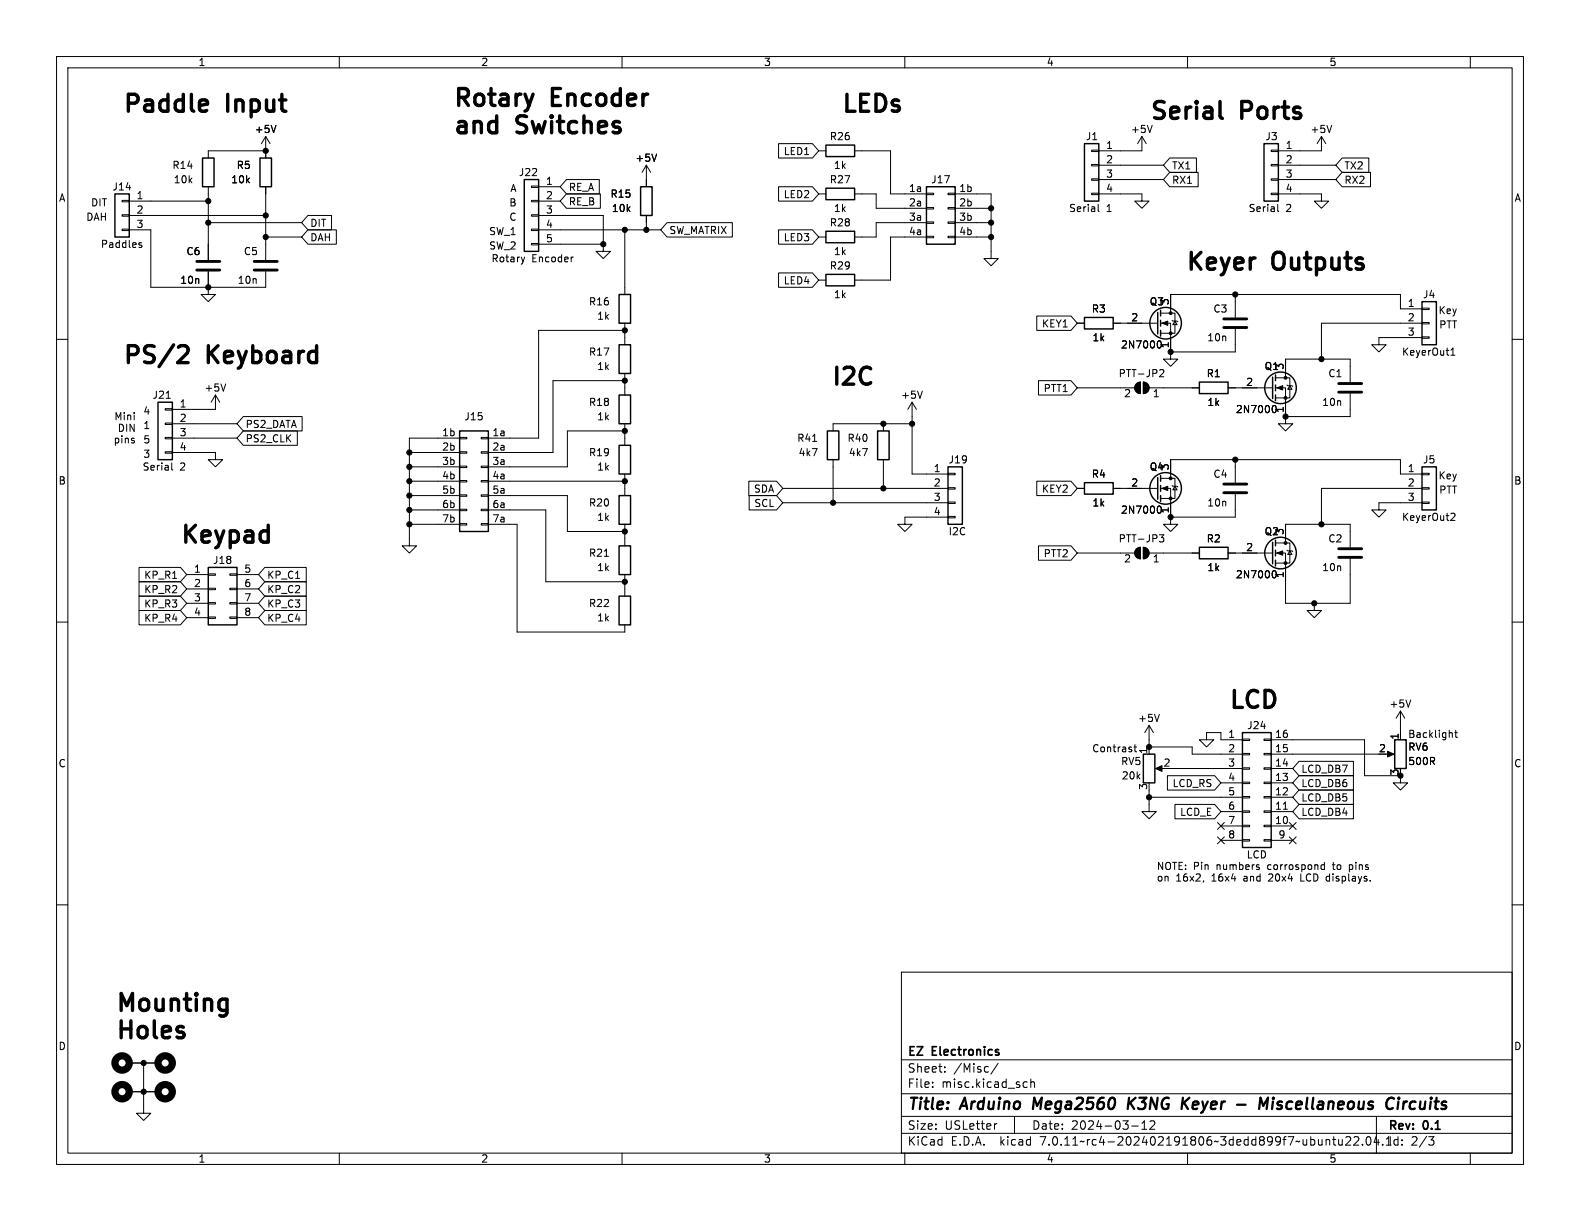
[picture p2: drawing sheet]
<svg xmlns="http://www.w3.org/2000/svg" width="279mm" height="216mm" viewBox="0 0 279 216" stroke-linecap="round" stroke-linejoin="round" font-family="sans-serif">
<g fill="none" stroke="#000" stroke-width=".18">
<path d="M10 10h259.4v195.9h-259.4zM12 12h255.4v191.9h-255.4zM60 10v2M110 10v2M160 10v2M210 10v2M260 10v2M21.6 38h1.3v.2h-1.3zM21.6 35.4h1.3v.3h-1.3zM22.9 35.6h13.9M22.9 38.1h24.1M36.8 33v13"/>
<path d="M36.8 39.4h16.5M47 26.7h-10.2v1.2M47 24.1v3.8M47 33v13M47 24.1l.8 1.3M47 24.1l-.8 1.3M48.8 22.2l-.4 1.2M54.5 38.1h4.1v2.5h-4.1l-1.2-1.2zM94 38h1.2v.2h-1.2zM94 35.4h1.2v.3h-1.2zM94 32.9h1.2v.2h-1.2zM95.2 33h3.9"/>
<path d="M95.2 35.6h3.9M95.2 38.1h11.5v5.1M100.2 34.3h6v2.5h-6l-1.1-1.2zM100.2 31.7h5.8v2.6h-5.8l-1.1-1.3zM114.3 29.2v3.8M114.3 38.1v2.5M114.3 29.2l.8 1.3M114.3 29.2l-.8 1.3M116.1 27.2l-.4 1.3M118 39.4h11.5v2.5h-11.5l-1.2-1.3zM137.7 33h6l1.1 1.3-1.1 1.3h-6zM137.7 25.4h6l1.1 1.3-1.1 1.2h-6z"/>
<path d="M144.8 26.7h1.2M144.8 34.3h1.2M151.1 26.7h6.4v7.6h6.3M151.1 34.3h3.8v2.5h8.9M163.8 39.2h1.3v.3h-1.3zM163.8 36.7h1.3v.3h-1.3zM163.8 34.2h1.3v.2h-1.3zM163.8 39.4h-8.9v2.5h-3.8M167.6 39.2h1.3v.3h-1.3zM167.6 36.7h1.3v.3h-1.3zM167.6 34.2h1.3v.2h-1.3zM168.9 34.3h6.4v11.4h1.2l-1.2 1.3-1.3-1.3h1.3"/>
<path d="M168.9 36.8h6.4M168.9 39.4h6.4M193 34.2h1.3v.2h-1.3zM193 31.6h1.3v.3h-1.3zM193 29.1h1.3v.2h-1.3zM193 26.5h1.3v.3h-1.3zM194.2 36.1v1.1l.2 .2M194.3 34.3h7.6v1.3h1.3l-1.3 1.2-1.2-1.2h1.2M194.3 29.2h11.4M194.3 31.8h11.4M201.9 24.1v2.6h-7.6M201.9 24.1l-.7 1.3"/>
<path d="M201.9 24.1l.8 1.3M203.7 22.2l-.4 1.2M206.9 30.5h5v2.5h-5l-1.2-1.2zM206.9 27.9h4.7v2.6h-4.7l-1.2-1.3zM224.8 34.2h1.3v.2h-1.3zM224.8 31.6h1.3v.3h-1.3zM224.8 29.1h1.3v.2h-1.3zM224.8 26.5h1.3v.3h-1.3zM225.9 36.1v1.1l.2 .2M226.1 34.3h7.6v1.3h1.2l-1.2 1.2-1.3-1.2h1.3M226.1 29.2h10.1M226.1 31.8h10.1"/>
<path d="M233.7 24.1v2.6h-7.6M233.7 24.1l-.8 1.3M233.7 24.1l.7 1.3M235.5 22.2l-.4 1.2M237.3 27.9h4.8v2.6h-4.8l-1.1-1.3zM237.3 30.5h5.1v2.5h-5.1l-1.1-1.2zM10 60h2M21.6 40.5h1.3v.3h-1.3zM22.9 40.6h3.8v10.2h20.3v-2.8M24.6 43.3l.5 .2-.1 .2-.3 .1M24.6 43h.4M36.8 48v4.1h-1.2l1.2 1.2 1.3-1.2h-1.3"/>
<path d="M47 41.9h6.3M54.5 40.6h5v2.6h-5l-1.2-1.3zM92.8 45.5l-.3 .8M94 43.1h1.2v.2h-1.2zM94 40.5h1.2v.3h-1.2zM95.2 40.6h21.6M95.2 43.2h11.5M101.4 45.5h-.3M106.7 43.2v1.3h-1.3l1.3 1.2 1.2-1.2h-1.2M110.5 40.6v11.5M110.5 57.2v3.8M110.5 58.4h-15.3v19.1h-8.8"/>
<path d="M137.7 48.3h6l1.1 1.2-1.1 1.3h-6zM137.7 40.6h6l1.1 1.3-1.1 1.3h-6zM144.8 41.9h1.2M144.8 49.5h1.2M163.8 41.8h1.3v.2h-1.3zM163.8 41.9h-6.3v7.6h-6.4M167.6 41.8h1.3v.2h-1.3zM168.9 41.9h6.4M183.3 55.9h6.1l1.1 1.3-1.1 1.2h-6.1zM190.5 57.2h1.3M196.8 57.2h7.9M205.2 57.2h1.8v5"/>
<path d="M205.2 55.4h2.6v3.5h-2.6M207.3 56.6l.1 .2h.8l.1 .1M207.8 56.8l.4 .6h-.8zM218.4 52.1v4M218.4 58.2v4h-11.4M251.5 59.6h1.2v.2h-1.2zM251.5 57h1.2v.3h-1.2zM251.5 54.5h1.2v.2h-1.2zM251.5 59.7h-7.7v1.3h-1.2l1.2 1.2 1.3-1.2h-1.3M251.5 54.6h-3.9v-2.5h-40.6v3.3M251.5 57.2h-17.8v6.3M267.4 60h2"/>
<path d="M29.2 79.9h1.3v.2h-1.3zM29.2 77.3h1.3v.3h-1.3zM29.2 74.8h1.3v.3h-1.3zM29.2 72.3h1.3v.2h-1.3zM29.4 70.4h.7M30.5 74.9h11.4M30.5 77.5h11.4M38.1 69.9v2.5h-7.6M38.1 69.9l-.8 1.2M38.1 69.9l.8 1.2M39.9 67.9l-.4 1.3M43 73.7h10.4v2.5h-10.4l-1.1-1.3z"/>
<path d="M43 76.2h9.6v2.5h-9.6l-1.1-1.2zM81.3 79.9h1.2v.2h-1.2zM81.3 77.3h1.2v.3h-1.2zM81.3 77.5h-8.9v19h-1.3l1.3 1.3 1.3-1.3h-1.3M85.1 79.9h1.3v.2h-1.3zM85.1 77.3h1.3v.3h-1.3zM110.5 66v3.9M110.5 74.9v3.8M110.5 67.3h-12.7v12.7h-11.4M110.5 76.2h-10.2v6.4h-13.9M143.7 78h.7M156.2 74.9v1.3"/>
<path d="M161.3 71.1v12.7h6.3M161.3 74.9h-14v1.3M161.3 71.1l.8 1.3M161.3 71.1l-.8 1.3M163.1 69.2l-.4 1.2M183.6 67.3h5.8l1.1 1.3-1.1 1.3h-5.8zM190.5 68.6h10.2M201 67.8l.7-.2v2a1.02 1.02 0 0 1-1-.7 1.02 1.02 0 0 1 .3-1.1zM202.2 67.6a1.02 1.02 0 0 1 1 1 1.02 1.02 0 0 1-1 1zM203.2 68.6h8.9M204.8 60.3h.3l.2 .2M204.8 61.5h.1"/>
<path d="M205.1 65.4l.5-.1 .2 .4-.8 .9h.8M207 62.2v1.3h-1.3l1.3 1.3 1.3-1.3h-1.3M217.2 68.6h7.8M225.1 71.8l.3-.1 .2 .2M225.1 72.9l.2 .1M225.6 68.6h1.7v5.1M225.6 66.8h2.5v3.6h-2.5M227.3 73.7v1.2h-1.2l1.2 1.3 1.3-1.3h-1.3M227.3 66.8v-3.3h11.5v4.1M227.6 68.1l.1 .1h.8l.1 .1M228.1 68.2l.4 .6h-.8zM238.8 69.6v4.1h-11.5"/>
<path d="M256.6 62.8h.7M256.6 61.9l.3-.4v1.3M30.4 81.9v1l.2 .2M30.5 80h7.6v1.3h1.3l-1.3 1.3-1.3-1.3h1.3M72.4 80h8.9M72.4 82.6h8.9M72.4 85.1h8.9M72.4 87.6h8.9M72.4 90.2h8.9M72.4 92.7h8.9M81.3 92.6h1.2v.2h-1.2zM81.3 90h1.2v.3h-1.2z"/>
<path d="M81.3 87.5h1.2v.3h-1.2zM81.3 85h1.2v.2h-1.2zM81.3 82.4h1.2v.3h-1.2zM85.1 92.6h1.3v.2h-1.3zM85.1 90h1.3v.3h-1.3zM85.1 87.5h1.3v.3h-1.3zM85.1 85h1.3v.2h-1.3zM85.1 82.4h1.3v.3h-1.3zM86.4 92.7h5v19.1h19.1v-1.3M86.4 85.1h24.1M86.4 87.6h13.9v6.4h10.2M86.4 90.2h10.1v12.7h14"/>
<path d="M106.9 98.4h.7M110.5 83.8v3.8M110.5 92.7v3.8M132.4 85.1h4.9l1.1 1.3-1.1 1.2h-4.9zM132.5 87.6h4.8l1.1 1.3-1.1 1.3h-4.8zM138.4 86.4h29.2M138.4 88.9h29.2M147.3 81.3v7.6M156.2 81.3v5.1M167.6 91.3h1.3v.3h-1.3zM167.6 88.8h1.3v.2h-1.3zM167.6 86.2h1.3v.3h-1.3z"/>
<path d="M167.6 83.7h1.3v.2h-1.3zM167.6 91.4h-7.6v1.3h-1.3l1.3 1.3 1.3-1.3h-1.3M183.3 85.1h6.1l1.1 1.3-1.1 1.2h-6.1zM183.6 96.5h5.8l1.1 1.3-1.1 1.3h-5.8zM190.5 97.8h10.2M190.5 86.4h1.3M196.8 86.4h7.9M201 97l.7-.2v2a1.02 1.02 0 0 1-1-.6 1.02 1.02 0 0 1 .3-1.2zM202.2 96.8a1.02 1.02 0 0 1 1 1 1.02 1.02 0 0 1-1 1zM203.2 97.8h8.9M204.8 89.5h.3l.2 .2M204.8 90.7h.1"/>
<path d="M205 94.6h.8l-.4 .4 .3 .2 .1 .4-.2 .2h-.4M205.2 86.4h1.8v5M205.2 84.6h2.6v3.5h-2.6M207 91.4v1.3h-1.3l1.3 1.3 1.3-1.3h-1.3M207.3 85.9l.1 .1h.8l.1 .1M207.8 86l.4 .6h-.8zM217.2 97.8h7.8M218.4 81.3v4M218.4 87.4v4h-11.4M225.6 97.8h1.7v8.9h11.5v-7.9M225.6 96h2.5v3.6h-2.5M227.3 96v-3.3h11.5v4.1"/>
<path d="M227.6 97.3l.1 .1h.8l.1 .1M228.1 97.4l.4 .6h-.8zM251.5 88.8h1.2v.2h-1.2zM251.5 86.2h1.2v.3h-1.2zM251.5 83.7h1.2v.2h-1.2zM251.5 88.9h-7.7v1.3h-1.2l1.2 1.2 1.3-1.2h-1.3M251.5 83.8h-3.9v-2.5h-40.6v3.3M251.5 86.4h-17.8v6.3M256.8 90.7l.4 .1 .1 .3-.8 .9h.8M10 110h2M24.6 102.9h7.3l1.1 1.2-1.1 1.3h-7.3zM24.6 105.4h7.3l1.1 1.3-1.1 1.3h-7.3z"/>
<path d="M24.6 107.9h7.3l1.1 1.3-1.1 1.3h-7.3zM24.6 100.3h7.3l1.1 1.3-1.1 1.3h-7.3zM33 101.6h3.8M33 104.1h3.8M33 106.7h3.8M33 109.2h3.8M36.8 109.1h1.3v.2h-1.3zM36.8 106.6h1.3v.2h-1.3zM36.8 104h1.3v.3h-1.3zM36.8 101.5h1.3v.2h-1.3zM40.6 109.1h1.3v.2h-1.3zM40.6 106.6h1.3v.2h-1.3z"/>
<path d="M40.6 104h1.3v.3h-1.3zM40.6 101.5h1.3v.2h-1.3zM41.9 101.6h3.8M41.9 104.1h3.8M41.9 106.7h3.8M41.9 109.2h3.8M46.8 100.3h7.4v2.6h-7.4l-1.1-1.3zM46.8 105.4h7.4v2.6h-7.4l-1.1-1.3zM46.8 107.9h7.4v2.6h-7.4l-1.1-1.3zM46.8 102.9h7.4v2.5h-7.4l-1.1-1.3zM110.5 101.6v3.8M225.1 101l.3-.1 .2 .3"/>
<path d="M225.1 102.1l.2 .1M232.4 106.7v1.3h-1.3l1.3 1.2 1.3-1.2h-1.3M267.4 110h2M200.5 132.1h.5M200.7 131.7v1.1l.3 .1M203.2 139.7v3.8h1.3l-1.3 1.3-1.3-1.3h1.3M203.2 132.1h7.6v1.3h8.9M203.2 128.3l.8 1.2M203.2 128.3v5.1M203.2 128.3l-.8 1.2M204.7 135.9h1M205 126.3l-.4 1.3"/>
<path d="M206.4 137.2h8.4l1.1 1.2-1.1 1.3h-8.4zM207 135.9h12.7M213.4 130.8h-1.3l1.3 1.3 1.2-1.3h-1.2v-1.3h2.5v1.3h3.8M215.9 138.4h3.8M219.7 138.3h1.3v.3h-1.3zM219.7 135.8h1.3v.2h-1.3zM219.7 133.2h1.3v.3h-1.3zM219.7 130.7h1.3v.2h-1.3zM223.5 138.3h1.3v.3h-1.3zM223.5 135.8h1.3v.2h-1.3zM223.5 133.2h1.3v.3h-1.3zM223.5 130.7h1.3v.2h-1.3z"/>
<path d="M224.8 130.8h16.5v6.4h6.3v1.2h-1.2l1.2 1.3 1.3-1.3h-1.3M224.8 138.4h3.8M224.8 135.9h3.8M224.8 133.4h19M229.7 137.2h9.6v2.5h-9.6l-1.1-1.3zM229.7 139.7h9.6v2.5h-9.6l-1.1-1.2zM229.7 134.6h9.6v2.6h-9.6l-1.1-1.3zM245.1 133.4h1M247.6 125.7l-.7 1.3M247.6 125.7v5.1M247.6 125.7l.8 1.3M249.5 123.8l-.5 1.2"/>
<path d="M256.6 129.5l.2 .2v.7M257.2 129.5h.5M257.4 129.1v1.1l.3 .2M10 160h2M203.2 141h16.5M207.8 142.2h7l1.1 1.3-1.1 1.3h-7zM212.9 155.7l-.2 .3M215.3 148l1.2 1.2M215.3 145.4l1.2 1.3M215.9 146.1h3.8M215.9 143.5h3.8M215.9 148.6h3.8"/>
<path d="M216.5 148l-1.2 1.2M216.5 145.4l-1.2 1.3M219.7 148.5h1.3v.2h-1.3zM219.7 145.9h1.3v.3h-1.3zM219.7 143.4h1.3v.2h-1.3zM219.7 140.8h1.3v.3h-1.3zM222.7 153.4v.3M223.5 148.5h1.3v.2h-1.3zM223.5 145.9h1.3v.3h-1.3zM223.5 143.4h1.3v.2h-1.3zM223.5 140.8h1.3v.3h-1.3zM224.8 146.1h3.8"/>
<path d="M224.8 143.5h3.8M224.8 141h3.8M224.8 148.6h3.8M226.9 143.1h.8M228 148l1.2 1.2M228 145.4l1.2 1.3M229.2 148l-1.2 1.2M229.2 145.4l-1.2 1.3M229.7 142.2h9.6v2.6h-9.6l-1.1-1.3zM230 154.5v1.3h.6M233.7 153.7h.5M233.7 153h.5"/>
<path d="M234.2 152.5v1.3M238.6 152.9v1.3M238.6 153.7l.1 .1M238.7 152.9l-.1 .1M267.4 160h2M159.4 171.9h108v32h-108zM22.9 193h5M22.9 188h5M25.4 188v8.9h-1.3l1.3 1.2 1.3-1.2h-1.3M159.4 197.4h108M159.4 193.4h108M159.4 187.4h108"/>
<path d="M164.9 192.1v.2M164.9 191.4v.1M167.1 189.4v.2M167.1 188.7v.1M176.3 198.7l-.3 .1M176.5 188l-1.3 1.9M179.4 197.4v3M181.2 191.3l.4 .1M181.6 192.2l-.4 .1M182.3 191.4l.2-.1 .4 .1v.9M182.3 190.8v1.5M200.1 199.1h1.2"/>
<path d="M201.9 199.7h.9M201.9 198.6l.5-.4v1.5M203.4 198.3l.5-.1 .2 .1 .1 .3-.9 1.1h.9M243.4 197.4v6.5M60 203.9v2M110 203.9v2M159.4 200.4h108M160 203.9v2M210 203.9v2M235.6 201.5h.6M235.9 202.4l.3 .1M236.7 201.5l.1 .9 .3 .1 .3-.2"/>
<path d="M237.4 201.5v1M238 201.1l.6-.1 .2 .1 .1 .3-1 1.1h1M239.4 201.1l.6-.1 .2 .1 .1 .3-.9 1.1h.9M240.9 202.3v.2M241.7 201.1l.2-.1a.81 .81 0 0 1 .6 .6 .81 .81 0 0 1-.3 .8l-.1 .1a.81 .81 0 0 1-.4-1.4zM243.4 200.9l-.4 1.1h.9M243.7 201.5v1M244.5 202.3v.2M252.6 201h1l-.5 .6 .4 .1 .1 .5-.3 .3h-.4M260 203.9v2"/>
</g>
<g fill="none" stroke="#000" stroke-width=".4">
<path d="M182.9 194.1l-.2 2M199.7 194.1l-.3 2M199.8 195l.8 1.1M200.8 194.1l-1.3 1.1M209.4 195l.7 1.1M210.3 194.1l-1.3 1.1M222.7 196.1l.2-2 .5 1.4 .8-1.4-.2 2M225.1 194.8l-.2 1.3M225.2 194.1v.2M225.2 194.1l-.1 .1 .1 .1M225.2 194.1l.1 .1-.1 .1M225.8 196l.2 .1"/>
<path d="M226 194.9l-.1 .3 .1 .1M247.3 194.8l-.2 1.3M247.4 194.1v.2M247.4 194.1l-.1 .1 .1 .1M247.4 194.1l.1 .1-.1 .1M248.2 194.8l-.1 1.3M248.8 194.8l-.4 .1-.2 .3M249.3 195.2v.7"/>
</g>
<g fill="#000" stroke="#000" stroke-width=".18">
<path d="M205.5 57.2l1-.4v.7zM201 67.8l.7-.2v2a1.02 1.02 0 0 1-1-.7 1.02 1.02 0 0 1 .3-1.1zM202.2 67.6a1.02 1.02 0 0 1 1 1 1.02 1.02 0 0 1-1 1zM225.8 68.6l1-.4v.8zM201 97l.7-.2v2a1.02 1.02 0 0 1-1-.6 1.02 1.02 0 0 1 .3-1.2zM202.2 96.8a1.02 1.02 0 0 1 1 1 1.02 1.02 0 0 1-1 1zM205.5 86.4l1-.4v.7zM225.8 97.8l1-.4v.8zM204.3 135.9l1.2-.5v1zM245.4 132.8l1.1 .6-1.1 .5z"/>
<circle cx="36.8" cy="39.4" r=".46"/>
<circle cx="36.8" cy="35.6" r=".46"/>
<circle cx="47" cy="38.1" r=".46"/>
<circle cx="47" cy="26.7" r=".46"/>
<circle cx="175.3" cy="39.4" r=".46"/>
<circle cx="175.3" cy="36.8" r=".46"/>
<circle cx="36.8" cy="50.8" r=".46"/>
<circle cx="47" cy="41.9" r=".46"/>
<circle cx="106.7" cy="43.2" r=".46"/>
<circle cx="110.5" cy="40.6" r=".46"/>
<circle cx="110.5" cy="58.4" r=".46"/>
<circle cx="114.3" cy="40.6" r=".46"/>
<circle cx="175.3" cy="41.9" r=".46"/>
<circle cx="207" cy="55.4" r=".25"/>
<circle cx="207" cy="58.9" r=".25"/>
<circle cx="218.4" cy="52.1" r=".46"/>
<circle cx="110.5" cy="76.2" r=".46"/>
<circle cx="110.5" cy="67.3" r=".46"/>
<circle cx="156.2" cy="74.9" r=".46"/>
<circle cx="161.3" cy="74.9" r=".46"/>
<circle cx="207" cy="62.2" r=".46"/>
<circle cx="227.3" cy="73.7" r=".46"/>
<circle cx="227.3" cy="66.8" r=".25"/>
<circle cx="227.3" cy="70.4" r=".25"/>
<circle cx="233.7" cy="63.5" r=".46"/>
<circle cx="72.4" cy="82.6" r=".46"/>
<circle cx="72.4" cy="87.6" r=".46"/>
<circle cx="72.4" cy="80" r=".46"/>
<circle cx="72.4" cy="90.2" r=".46"/>
<circle cx="72.4" cy="92.7" r=".46"/>
<circle cx="72.4" cy="85.1" r=".46"/>
<circle cx="110.5" cy="94" r=".46"/>
<circle cx="110.5" cy="85.1" r=".46"/>
<circle cx="147.3" cy="88.9" r=".46"/>
<circle cx="156.2" cy="86.4" r=".46"/>
<circle cx="207" cy="91.4" r=".46"/>
<circle cx="207" cy="88.1" r=".25"/>
<circle cx="207" cy="84.6" r=".25"/>
<circle cx="218.4" cy="81.3" r=".46"/>
<circle cx="227.3" cy="96" r=".25"/>
<circle cx="227.3" cy="99.6" r=".25"/>
<circle cx="233.7" cy="92.7" r=".46"/>
<circle cx="110.5" cy="102.9" r=".46"/>
<circle cx="232.4" cy="106.7" r=".46"/>
<circle cx="203.2" cy="132.1" r=".46"/>
<circle cx="247.6" cy="137.2" r=".46"/>
<circle cx="203.2" cy="141" r=".46"/>
<circle cx="25.4" cy="188" r=".46"/>
<circle cx="25.4" cy="193" r=".46"/>
</g>
<g fill="none" stroke="#000" stroke-width=".25">
<path d="M20.3 34.3h2.6v7.6h-2.6zM35.8 27.9h2v5.1h-2zM46 27.9h2v5.1h-2zM92.7 31.8h2.5v12.7h-2.5zM113.3 33h2v5.1h-2zM146 33.3h5.1v2h-5.1zM146 25.7h5.1v2h-5.1zM163.8 33h5.1v10.2h-5.1zM191.8 25.4h2.5v10.2h-2.5zM223.5 25.4h2.6v10.2h-2.6zM109.5 52.1h2v5.1h-2zM146 40.9h5.1v2h-5.1z"/>
<path d="M146 48.5h5.1v2h-5.1zM191.8 56.1h5v2.1h-5zM204.7 55.2v3.9M205.2 54.9v1M205.2 56.6v1.1M205.2 58.4v1M251.5 53.3h2.5v7.7h-2.5zM27.9 71.1h2.6v10.2h-2.6zM81.3 76.2h5.1v17.8h-5.1zM109.5 61h2v5h-2zM109.5 69.9h2v5h-2zM109.5 78.7h2v5.1h-2z"/>
<path d="M146.3 76.2h2v5.1h-2zM155.2 76.2h2v5.1h-2zM212.1 67.6h5.1v2h-5.1zM225 66.7v3.8M225.6 66.3v1M225.6 68.1v1M225.6 69.9v1M109.5 96.5h2v5.1h-2zM109.5 87.6h2v5.1h-2zM167.6 82.6h2.6v10.1h-2.6zM191.8 85.3h5v2.1h-5zM204.7 84.5v3.8"/>
<path d="M205.2 84.1v1M205.2 85.9v1M205.2 87.6v1M212.1 96.8h5.1v2h-5.1zM225 95.9v3.8M225.6 95.5v1M225.6 97.3v1M225.6 99.1v1M251.5 82.6h2.5v7.6h-2.5zM36.8 100.3h5.1v10.2h-5.1zM109.5 105.4h2v5.1h-2zM202.2 133.4h2v5h-2z"/>
<path d="M219.7 129.5h5.1v20.4h-5.1zM246.6 130.8h2.1v5.1h-2.1z"/>
<circle cx="206.1" cy="57.1" r="2.79"/>
<circle cx="226.4" cy="68.6" r="2.79"/>
<circle cx="206.1" cy="86.4" r="2.79"/>
<circle cx="226.4" cy="97.8" r="2.79"/>
</g>
<path d="M34.8 47.8h4.1M34.8 46.2h4.1M45 47.8h4M45 46.2h4M216.4 57.9h4.1M216.4 56.4h4.1M236.7 69.3h4.1M236.7 67.8h4.1M216.4 87.1h4.1M216.4 85.6h4.1M236.7 98.6h4.1M236.7 97h4.1" fill="none" stroke="#000" stroke-width=".51"/>
<g fill="none" stroke="#000" stroke-width="1.3">
<circle cx="21.6" cy="193" r="1.27"/>
<circle cx="21.6" cy="188" r="1.27"/>
<circle cx="29.2" cy="193" r="1.27"/>
<circle cx="29.2" cy="188" r="1.27"/>
</g>
<path d="M36.6 17.8l.1 .6-1.4 .3M215.7 20.5l.2 .3 .3 .1M31.7 61.3l.3-.2h.7a.81 .81 0 0 1 .4 1.3l-1.7 1.7h1.9" fill="none" stroke="#000" stroke-width=".6"/>
<g font-size="4.2">
<text x="21.6" y="20.1">Paddle</text>
<text x="40.4" y="20.1">Input</text>
<text x="80" y="19">Rotary</text>
<text x="80" y="23.9">and</text>
<text x="91.6" y="23.9">Switches</text>
<text x="97.8" y="19">Encoder</text>
<text x="148.2" y="20.1">LEDs</text>
<text x="203.2" y="21.3">Serial</text>
<text x="219.7" y="21.3">Ports</text>
<text x="209.5" y="48">Keyer</text>
<text x="225.3" y="48">Outputs</text>
<text x="21.6" y="64.5">PS/2</text>
<text x="36.9" y="64.5">Keyboard</text>
<text x="146.5" y="68.3">I2C</text>
<text x="31.7" y="96.3">Keypad</text>
<text x="217.2" y="125.5">LCD</text>
<text x="20.3" y="179.1">Mounting</text>
<text x="20.3" y="183.9">Holes</text>
</g>
<g font-size="2.8">
<text x="160.4" y="196.8">Title:</text>
<text x="170.1" y="196.8">Arduino</text>
<text x="183.5" y="196.8">Mega2560</text>
<text x="201.1" y="196.8">K3NG</text>
<text x="211.4" y="196.8">Keyer</text>
<text x="226.7" y="196.8">Miscellaneous</text>
<text x="250" y="196.8">Circuits</text>
</g>
<g font-size="2.1">
<text x="160.4" y="189.9">Sheet:</text>
<text x="160.4" y="187.1">EZ</text>
<text x="164.9" y="187.1">Electronics</text>
<text x="168.6" y="189.9">/Misc/</text>
<text x="160.4" y="192.6">File:</text>
<text x="166.5" y="192.6">misc.kicad_sch</text>
<text x="160.4" y="202.8">KiCad</text>
<text x="160.4" y="200">Size:</text>
<text x="167.1" y="200">USLetter</text>
<text x="168.1" y="202.8">E.D.A.</text>
<text x="177" y="202.8">kicad</text>
<text x="182.4" y="200">Date:</text>
<text x="184.2" y="202.8">7.0.11~rc4-202402191806~3dedd899f7~ubuntu22.04.1</text>
<text x="189.4" y="200">2024-03-12</text>
<text x="245.4" y="200.2">Rev:</text>
<text x="245.4" y="202.8">Id:</text>
<text x="249.5" y="202.8">2/3</text>
<text x="251.8" y="200.2">0.1</text>
</g>
<g font-size="1.8">
<text x="35" y="11.9">1</text>
<text x="85" y="11.9">2</text>
<text x="135" y="11.9">3</text>
<text x="185" y="11.9">4</text>
<text x="235" y="11.9">5</text>
<text x="45" y="23.7">+5V</text>
<text x="199.9" y="23.7">+5V</text>
<text x="231.6" y="23.7">+5V</text>
<text x="112.3" y="28.8">+5V</text>
<text x="138.5" y="27.6">LED1</text>
<text x="146.6" y="25">R26</text>
<text x="191.9" y="25">J1</text>
<text x="195.5" y="26.4">1</text>
<text x="195.5" y="29">2</text>
<text x="223.7" y="25">J3</text>
<text x="227.3" y="26.4">1</text>
<text x="227.3" y="29">2</text>
<text x="10.3" y="35.9">A</text>
<text x="19.8" y="33.9">J14</text>
<text x="24.1" y="35.3">1</text>
<text x="30.4" y="30.1">R14</text>
<text x="30.6" y="32.6">10k</text>
<text x="40.8" y="32.6">10k</text>
<text x="41.8" y="30.1">R5</text>
<text x="90.1" y="34">A</text>
<text x="91.7" y="31.3">J22</text>
<text x="96.4" y="32.8">1</text>
<text x="96.4" y="35.3">2</text>
<text x="100.5" y="34">RE_A</text>
<text x="107.9" y="35.2">R15</text>
<text x="138.5" y="35.2">LED2</text>
<text x="146.6" y="32.6">R27</text>
<text x="147.4" y="30.1">1k</text>
<text x="160.6" y="34">1a</text>
<text x="164.6" y="32.6">J17</text>
<text x="169.5" y="34">1b</text>
<text x="195.5" y="31.5">3</text>
<text x="195.5" y="34">4</text>
<text x="207.2" y="32.7">RX1</text>
<text x="207.2" y="30.2">TX1</text>
<text x="227.3" y="31.5">3</text>
<text x="227.3" y="34">4</text>
<text x="237.6" y="30.2">TX2</text>
<text x="237.6" y="32.7">RX2</text>
<text x="267.7" y="35.9">A</text>
<text x="15.2" y="39.1">DAH</text>
<text x="16" y="36.6">DIT</text>
<text x="24.1" y="37.8">2</text>
<text x="24.1" y="40.4">3</text>
<text x="54.8" y="40.3">DIT</text>
<text x="86.4" y="41.7">SW_1</text>
<text x="90" y="39.1">C</text>
<text x="90" y="36.6">B</text>
<text x="96.4" y="37.8">3</text>
<text x="96.4" y="40.4">4</text>
<text x="100.5" y="36.5">RE_B</text>
<text x="108.1" y="37.7">10k</text>
<text x="118.3" y="41.6">SW_MATRIX</text>
<text x="146.6" y="40.2">R28</text>
<text x="147.4" y="37.7">1k</text>
<text x="160.6" y="36.6">2a</text>
<text x="160.6" y="39.1">3a</text>
<text x="160.6" y="41.7">4a</text>
<text x="169.5" y="36.6">2b</text>
<text x="169.5" y="39.1">3b</text>
<text x="169.5" y="41.7">4b</text>
<text x="189" y="37.7">Serial</text>
<text x="195.6" y="37.7">1</text>
<text x="220.7" y="37.7">Serial</text>
<text x="227.4" y="37.7">2</text>
<text x="17.7" y="44">Paddles</text>
<text x="32.9" y="45.3">C6</text>
<text x="43" y="45.3">C5</text>
<text x="54.8" y="42.9">DAH</text>
<text x="86.4" y="44.2">SW_2</text>
<text x="86.8" y="46.6">Rotary</text>
<text x="94" y="46.6">Encoder</text>
<text x="96.4" y="42.9">5</text>
<text x="138.5" y="42.9">LED3</text>
<text x="146.6" y="47.9">R29</text>
<text x="147.4" y="45.3">1k</text>
<text x="31.8" y="50.4">10n</text>
<text x="41.9" y="50.4">10n</text>
<text x="138.5" y="50.5">LED4</text>
<text x="147.4" y="52.9">1k</text>
<text x="251.5" y="52.9">J4</text>
<text x="104" y="54.2">R16</text>
<text x="105.5" y="56.7">1k</text>
<text x="184.2" y="58.1">KEY1</text>
<text x="193" y="55.5">R3</text>
<text x="200" y="56.9">2</text>
<text x="203.2" y="54.2">Q3</text>
<text x="206.8" y="54" transform="rotate(-90 206.8 54)">3</text>
<text x="214.5" y="55.5">C3</text>
<text x="248.8" y="54.4">1</text>
<text x="248.8" y="56.9">2</text>
<text x="248.8" y="59.4">3</text>
<text x="254.3" y="55.6">Key</text>
<text x="254.4" y="58.2">PTT</text>
<text x="104" y="63.1">R17</text>
<text x="105.5" y="65.6">1k</text>
<text x="193.1" y="60.6">1k</text>
<text x="198.1" y="61.8">2N7000</text>
<text x="206.8" y="61.7" transform="rotate(-90 206.8 61.7)">1</text>
<text x="213.4" y="60.6">10n</text>
<text x="223.5" y="65.6">Q1</text>
<text x="227.1" y="65.5" transform="rotate(-90 227.1 65.5)">3</text>
<text x="247.8" y="63.1">KeyerOut1</text>
<text x="26.9" y="70.7">J21</text>
<text x="36.1" y="69.4">+5V</text>
<text x="104" y="72">R18</text>
<text x="159.3" y="70.7">+5V</text>
<text x="184.5" y="69.5">PTT1</text>
<text x="197.7" y="66.9">PTT-JP2</text>
<text x="198.7" y="70.6">2</text>
<text x="203.8" y="70.6">1</text>
<text x="213.3" y="66.9">R1</text>
<text x="213.4" y="72">1k</text>
<text x="220.3" y="68.3">2</text>
<text x="233.7" y="72">10n</text>
<text x="234.8" y="66.9">C1</text>
<text x="20.1" y="74.4">Mini</text>
<text x="20.7" y="76.4">DIN</text>
<text x="25.3" y="76">1</text>
<text x="25.3" y="73.4">4</text>
<text x="31.7" y="72.1">1</text>
<text x="31.7" y="74.7">2</text>
<text x="31.7" y="77.2">3</text>
<text x="43.3" y="75.9">PS2_DATA</text>
<text x="78.1" y="77.2">1b</text>
<text x="82" y="74.5">J15</text>
<text x="87" y="77.2">1a</text>
<text x="105.5" y="74.5">1k</text>
<text x="218.4" y="73.3">2N7000</text>
<text x="227.1" y="73.1" transform="rotate(-90 227.1 73.1)">1</text>
<text x="20" y="78.5">pins</text>
<text x="25.1" y="83.4">Serial</text>
<text x="25.3" y="78.5">5</text>
<text x="25.3" y="81">3</text>
<text x="31.7" y="79.8">4</text>
<text x="31.8" y="83.4">2</text>
<text x="43.3" y="78.4">PS2_CLK</text>
<text x="78.1" y="79.8">2b</text>
<text x="78.1" y="82.3">3b</text>
<text x="87" y="79.8">2a</text>
<text x="87" y="82.3">3a</text>
<text x="104" y="80.9">R19</text>
<text x="105.5" y="83.4">1k</text>
<text x="140.9" y="78.3">R41</text>
<text x="141.1" y="80.9">4k7</text>
<text x="149.8" y="78.3">R40</text>
<text x="150" y="80.9">4k7</text>
<text x="165" y="83.6">1</text>
<text x="167.6" y="82.1">J19</text>
<text x="203.2" y="83.4">Q4</text>
<text x="206.8" y="83.3" transform="rotate(-90 206.8 83.3)">3</text>
<text x="248.8" y="83.6">1</text>
<text x="251.5" y="82.1">J5</text>
<text x="10.3" y="85.9">B</text>
<text x="78.1" y="84.8">4b</text>
<text x="78.1" y="87.4">5b</text>
<text x="78.1" y="89.9">6b</text>
<text x="87" y="84.8">4a</text>
<text x="87" y="87.4">5a</text>
<text x="87" y="89.9">6a</text>
<text x="104" y="89.8">R20</text>
<text x="133.2" y="87.3">SDA</text>
<text x="133.3" y="89.9">SCL</text>
<text x="165" y="86.1">2</text>
<text x="165" y="88.6">3</text>
<text x="184.2" y="87.3">KEY2</text>
<text x="193" y="84.7">R4</text>
<text x="193.1" y="89.8">1k</text>
<text x="200" y="86.1">2</text>
<text x="213.4" y="89.8">10n</text>
<text x="214.5" y="84.7">C4</text>
<text x="248.8" y="86.1">2</text>
<text x="248.8" y="88.6">3</text>
<text x="254.3" y="84.8">Key</text>
<text x="254.4" y="87.4">PTT</text>
<text x="267.7" y="85.9">B</text>
<text x="78.1" y="92.5">7b</text>
<text x="87" y="92.5">7a</text>
<text x="105.5" y="92.3">1k</text>
<text x="165" y="91.2">4</text>
<text x="167.6" y="94.8">I2C</text>
<text x="198.1" y="91">2N7000</text>
<text x="206.8" y="90.9" transform="rotate(-90 206.8 90.9)">1</text>
<text x="223.5" y="94.8">Q2</text>
<text x="227.1" y="94.7" transform="rotate(-90 227.1 94.7)">3</text>
<text x="247.8" y="92.3">KeyerOut2</text>
<text x="34.2" y="101.3">1</text>
<text x="37.6" y="99.9">J18</text>
<text x="43.1" y="101.3">5</text>
<text x="104" y="98.7">R21</text>
<text x="105.5" y="101.2">1k</text>
<text x="184.5" y="98.7">PTT2</text>
<text x="197.7" y="96.1">PTT-JP3</text>
<text x="198.7" y="99.8">2</text>
<text x="203.8" y="99.8">1</text>
<text x="213.3" y="96.1">R2</text>
<text x="213.4" y="101.2">1k</text>
<text x="220.3" y="97.5">2</text>
<text x="233.7" y="101.2">10n</text>
<text x="234.8" y="96.1">C2</text>
<text x="25.4" y="105.1">KP_R2</text>
<text x="25.4" y="107.6">KP_R3</text>
<text x="25.4" y="102.6">KP_R1</text>
<text x="34.2" y="103.9">2</text>
<text x="34.2" y="106.4">3</text>
<text x="43.1" y="103.9">6</text>
<text x="43.1" y="106.4">7</text>
<text x="47.1" y="102.6">KP_C1</text>
<text x="47.1" y="107.6">KP_C3</text>
<text x="47.1" y="105.1">KP_C2</text>
<text x="104" y="107.5">R22</text>
<text x="218.4" y="102.5">2N7000</text>
<text x="227.1" y="102.3" transform="rotate(-90 227.1 102.3)">1</text>
<text x="25.4" y="110.2">KP_R4</text>
<text x="34.2" y="109">4</text>
<text x="43.1" y="109">8</text>
<text x="47.1" y="110.2">KP_C4</text>
<text x="105.5" y="110.1">1k</text>
<text x="245.6" y="125.3">+5V</text>
<text x="201.2" y="127.9">+5V</text>
<text x="217.1" y="130.6">1</text>
<text x="220.5" y="129.1">J24</text>
<text x="225.4" y="130.6">16</text>
<text x="247.4" y="130.9" transform="rotate(-90 247.4 130.9)">1</text>
<text x="248.9" y="130.6">Backlight</text>
<text x="10.3" y="135.9">C</text>
<text x="193" y="133.1">Contrast</text>
<text x="198.1" y="135.5">RV5</text>
<text x="202.9" y="133.4" transform="rotate(-90 202.9 133.4)">1</text>
<text x="205.7" y="135.6">2</text>
<text x="217.1" y="133.1">2</text>
<text x="217.1" y="135.6">3</text>
<text x="225.4" y="135.6">14</text>
<text x="225.4" y="133.1">15</text>
<text x="230" y="136.8">LCD_DB7</text>
<text x="243.8" y="133.1">2</text>
<text x="247.4" y="137.2" transform="rotate(-90 247.4 137.2)">3</text>
<text x="248.9" y="132.9">RV6</text>
<text x="248.9" y="135.5">500R</text>
<text x="267.7" y="135.9">C</text>
<text x="198.3" y="138">20k</text>
<text x="202.9" y="139.8" transform="rotate(-90 202.9 139.8)">3</text>
<text x="207.3" y="139.4">LCD_RS</text>
<text x="217.1" y="138.2">4</text>
<text x="217.1" y="140.7">5</text>
<text x="217.1" y="143.3">6</text>
<text x="225.4" y="143.3">11</text>
<text x="225.4" y="140.7">12</text>
<text x="225.4" y="138.2">13</text>
<text x="230" y="139.4">LCD_DB6</text>
<text x="230" y="141.9">LCD_DB5</text>
<text x="208.6" y="144.5">LCD_E</text>
<text x="217.1" y="145.8">7</text>
<text x="217.1" y="148.3">8</text>
<text x="225.4" y="145.8">10</text>
<text x="226" y="148.3">9</text>
<text x="230" y="144.5">LCD_DB4</text>
<text x="204.5" y="153.9">NOTE: Pin</text>
<text x="204.5" y="156">on</text>
<text x="207.9" y="156">16x2,</text>
<text x="214.4" y="156">16x4</text>
<text x="215.2" y="153.9">numbers</text>
<text x="220.2" y="156">and</text>
<text x="220.4" y="152">LCD</text>
<text x="224.4" y="153.9">corrospond</text>
<text x="224.8" y="156">20x4</text>
<text x="230.6" y="156">LCD displays.</text>
<text x="236.2" y="153.9">to</text>
<text x="239.2" y="153.9">pins</text>
<text x="10.3" y="185.9">D</text>
<text x="267.7" y="185.9">D</text>
<text x="35" y="205.8">1</text>
<text x="85" y="205.8">2</text>
<text x="135" y="205.8">3</text>
<text x="185" y="205.8">4</text>
<text x="235" y="205.8">5</text>
</g>
</svg>
